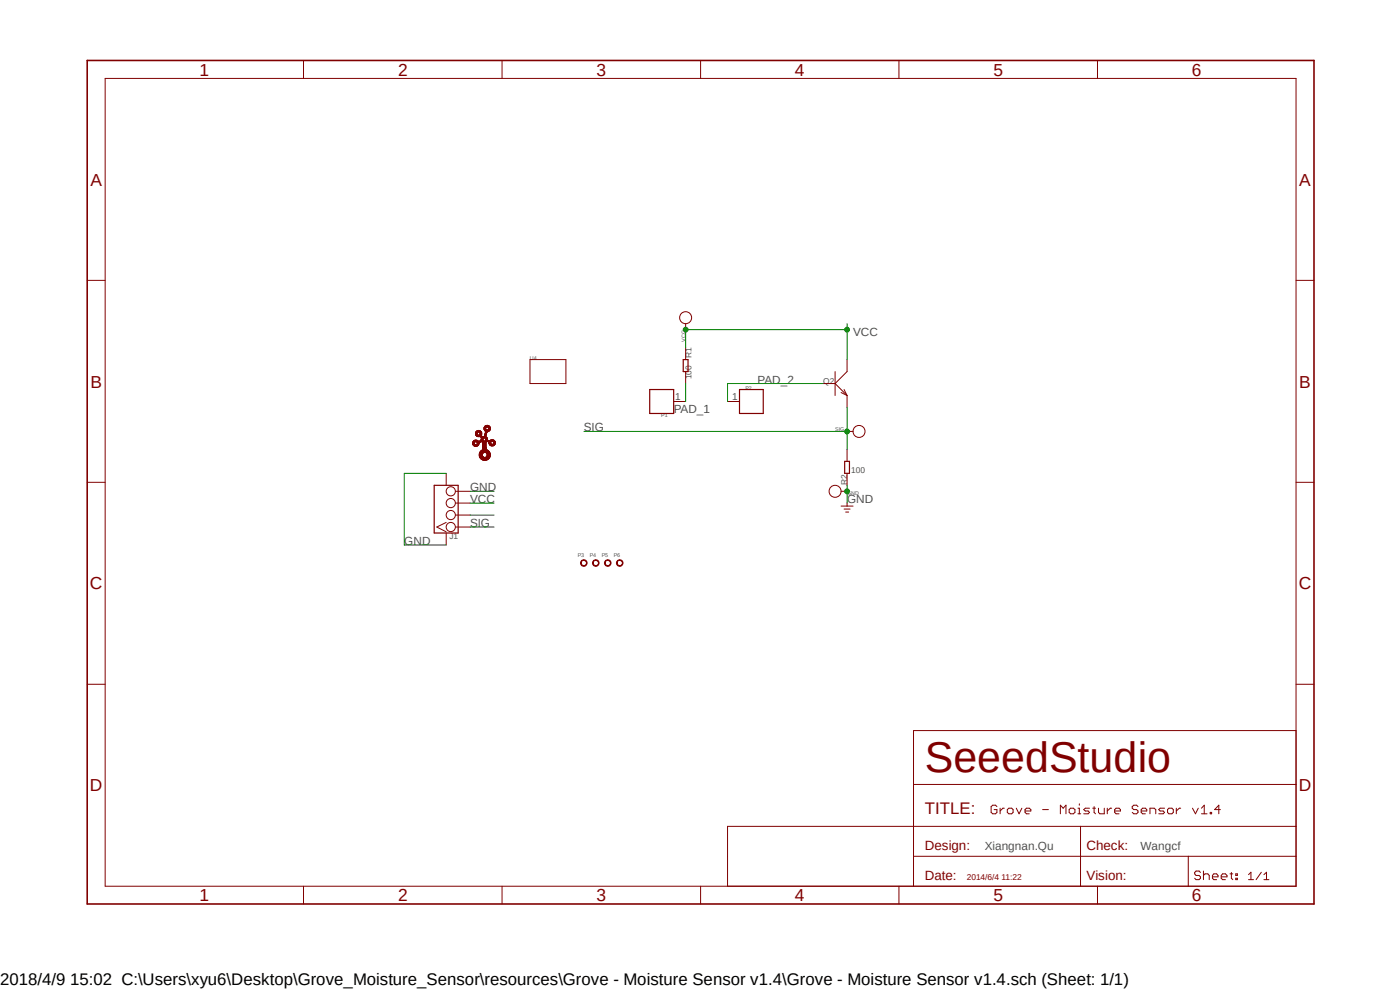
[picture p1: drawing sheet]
<svg xmlns="http://www.w3.org/2000/svg" width="297mm" height="210mm" viewBox="0 0 297 210" stroke-linecap="round" stroke-linejoin="round" font-family="sans-serif">
<path d="M17.9 12.5l261.2 179.9M279.1 12.5l-261.2 179.9" fill="none" stroke="#fff" stroke-width=".21"/>
<path d="M144.9 76.3h1.1v2.5h-1.1zM137.8 82.6h5.1v5.1h-5.1zM156.9 82.6h5v5.1h-5zM179.2 97.9h1v2.5h-1zM92.1 103h5.1v10.1h-5.1z" fill="none" stroke="#800000" stroke-width=".25"/>
<g fill="none" stroke="#800000" stroke-width=".21">
<path d="M22.3 16.6h252.7v171.4h-252.7zM64.4 12.8v3.8M106.5 12.8v3.8M148.6 12.8v3.8M190.7 12.8v3.8M232.8 12.8v3.8M18.5 59.5h3.8M275 59.5h3.8M112.4 76.3h7.7v5.1h-7.7zM145.5 68.7v1.2M145.5 73.7v2.6M145.5 78.8v2.6"/>
<path d="M177.2 78.8v5.1M179.7 76.3v2.5l-2.5 2.6M100.3 94.3h.5M100.3 94.2h.4M100.3 94.1h.4M100.3 94.1h.3M100.3 94h.3M100.3 93.9h.3M100.3 93.8h.4M100.3 93.8h.5M100.3 93.7h.6M100.4 94.4h1.1"/>
<path d="M100.4 94.4h1.2M100.4 93.6h4M100.4 94.5h1M100.4 93.6h4.6M100.5 93.6h.9M100.5 93.5h.9M100.5 94.6h.8M100.5 93.5h.8M100.6 94.6h.7M100.7 94.7h.5M100.7 93.9h-.4M100.7 93.4h.5"/>
<path d="M100.9 93.3h.1M100.9 92.2h.4M100.9 92.1h.4M100.9 92.1h.3M100.9 92h.3M100.9 91.9h.3M100.9 91.9h.4M100.9 91.8h.4M100.9 92.3h1.3M100.9 92.3h.5M100.9 92.2h.5M100.9 91.7h.4"/>
<path d="M100.9 91.7h.5M101 91.7h1.2M101 91.6h1.1M101 93.7h1.2M101 92.4h1.2M101 92.5h1.2M101 91.5h1M101.1 94.3h.5M101.1 92.5h1.1M101.1 93.8h.9M101.1 91.4h.8M101.2 94.2h.4"/>
<path d="M101.2 93.8h.7M101.2 92.6h1.1M101.2 93.9h.6M101.2 91.4h.7M101.3 94.1h.3M101.3 94h.3M101.3 93.9h.4M101.3 91.4h.5M101.6 94.1h-.3M101.6 92.3h.6M101.6 91.7h.6M101.7 96.8h.7"/>
<path d="M101.7 96.7h.7M101.7 96.7h.6M101.7 96.6h.6M101.7 96.5h.6M101.7 96.4h.6M101.7 96.3h.6M101.7 96.3h.7M101.7 96.2h.7M101.7 92.2h.5M101.7 96.9h.8M101.7 96.9h.7M101.7 91.7h.5"/>
<path d="M101.8 97h1M101.8 96.9h.8M101.8 96.1h.7M101.8 96.1h.8M101.8 96h.9M101.8 93.6h.9M101.8 92.2h.4M101.8 97.1h2M101.8 95.9l2.1 .1M101.8 93.5h.8M101.8 92.1h.4M101.8 91.9h.4"/>
<path d="M101.8 91.8h.4M101.9 97.1h1.9M101.9 95.9h1.9M101.9 92.1h.3M101.9 92h.3M101.9 91.9h.3M101.9 97.2h1.9M101.9 95.8h1.9M101.9 95.8h1.8M101.9 93.5h.6M101.9 92.7h1.2M102 97.3h1.7"/>
<path d="M102 92.7h1.2M102 95.7h1.7M102 92.8h1.3M102.1 97.4h1.5M102.1 95.6h1.5M102.1 93.4h.3M102.1 93.3h.3M102.1 93.2h.3M102.1 93.1h.3M102.1 92.8h1.2M102.1 97.4h1.4M102.1 95.6h1.4"/>
<path d="M102.1 92.9h1.2M102.2 95.5h1.3M102.2 93h.4M102.2 92.9h.5M102.2 97.5h1.3M102.3 93.7h1M102.3 97.5h1.1M102.3 95.5h1M102.3 95.4h1M102.3 93.8h.9M102.4 97.6h.9M102.4 95.4h.9"/>
<path d="M102.4 95.3h.8M102.4 93.9h.7M102.4 93.8h.7M102.4 96.1l-.7 .1M102.4 95.2h.8M102.4 95.2h.7M102.4 95.1h.7M102.4 95h.7M102.4 94.9h.7M102.4 94.8h.7M102.4 94.7h.7M102.4 94.6h.7"/>
<path d="M102.4 94.5h.7M102.4 94.4h.7M102.4 94.3h.7M102.4 94.2h.7M102.4 94.1h.7M102.4 94h.7M102.4 92.6h.7M102.5 97.6h.7M102.5 93h-.4M102.7 91.1h.4M102.7 91h.3M102.7 90.9h.3"/>
<path d="M102.7 90.8h.3M102.7 90.7h.4M102.7 92.5h.3M102.7 91.2h.5M102.7 90.6h.5M102.7 90.6h.6M102.8 92.5h.3M102.8 92.4h.3M102.8 91.3h1.1M102.8 91.2h1.1M102.8 90.6h1.1M102.8 93.6h2.1"/>
<path d="M102.8 92.9h.5M102.8 92.3h.3M102.8 92.2h.4M102.8 90.5h1.1M102.9 92.1h.3M102.9 90.4h.9M102.9 93.5h2M102.9 93h.5M102.9 92h.3M102.9 91.9h.3M102.9 91.4h.9M103 93.5h.7"/>
<path d="M103 93h.4M103 91.9h.2M103 91.9h.3M103 91.8h.3M103 91.5h.7M103 90.3h.8M103 96h.9M103 91.7h.3M103 93.4h.5M103 93.3h.5M103 93.1h.4M103 91.6h.4"/>
<path d="M103.1 93.3h.3M103.1 93.2h.3M103.1 96.9h.8M103.1 96.1h.8M103.2 96.1h.7M103.2 90.3h.3M103.2 96.9h.7M103.2 96.1l.8 .1M103.3 96.9h.7M103.3 96.8h.7M103.3 96.3h.7M103.3 96.2h.7"/>
<path d="M103.3 96.7h.7M103.3 96.6h.7M103.3 96.4h.7M103.3 90.2h.1M103.4 96.5h.6M103.4 96.4h.6M103.4 90.6h.6M103.5 91.2h.5M103.5 93.7h.7M103.5 90.7h.5M103.5 90.6h.5M103.6 91.5l-.6 .1"/>
<path d="M103.6 93.8h.6M103.6 91.1h.4M103.6 90.8h.4M103.7 91h.3M103.7 91h.4M103.7 90.9h.4M103.7 90.8h.4M103.7 90.8h.3M103.7 94h.4M103.7 93.9h.4M103.7 93.8h.4M103.8 94.1h.4"/>
<path d="M103.8 94.1h.3M103.8 94.3h1.2M103.8 94.2h.5M103.8 94.2h.4M103.8 94.4h1.1M103.9 97h-1M103.9 94.4h1M103.9 93.5h1M104 94.5h.8M104 94.4h.9M104 93.4h.8M104 91.1h-.5"/>
<path d="M104.1 93.3h.6M104.2 94.6h.4M104.2 93.3h.4M104.3 93.3h.2M104.5 93.6h.5M104.6 94.2h.4M104.6 94.1h.5M104.6 93.7h.5M104.7 94.1h.4M104.7 93.8h.4M104.7 94h.4M104.7 93.9h.4"/>
<path d="M142.9 85.2h2.6M154.3 85.2h2.6M174.6 81.4h2.6M177.2 81.4l2.5 2.5M178.4 83.3l1.3 .6M179.1 82.6l.6 1.3M179.7 83.9v2.5M179.7 95.3v2.6M179.7 91.5h1.3M18.5 102.3h3.8M94.7 110.8l-2 1 2 1M94.7 100.4v2.6"/>
<path d="M94.7 113.1v2.5M96.6 111.8h3.1M96.6 109.3h3.1M96.6 106.7h3.1M96.6 104.2h3.1M178.4 104.2h1.3M178.4 107.4h2.6M179.1 108h1.2M179.4 108.6h.6M179.7 100.4v2.6M179.7 106.7v.7M275 102.3h3.8"/>
<path d="M18.5 145.2h3.8M275 155h-81.2v33M275 145.2h3.8M193.7 175.3h-39.4v12.7M193.8 175.3h81.2M193.8 166.4h81.2M211.5 171.1l-.3-.3h-.6l-.3 .3v1.2l.3 .3h.6l.3-.3v-.6h-.6M212.2 171.4v1.2M213.1 171.4h-.3l-.6 .6M213.7 171.7l.3-.3h.6l.3 .3v.6l-.3 .3h-.6l-.3-.3zM215.6 171.4l.6 1.2 .6-1.2M217.5 172h1.2v-.3l-.3-.3h-.6l-.3 .3v.6l.3 .3h.6"/>
<path d="M221.2 171.7h1.2M225 172.6v-1.8l.6 .6 .5-.6v1.8M226.8 171.7l.3-.3h.6l.3 .3v.6l-.3 .3h-.6l-.3-.3zM228.7 172.6h.6M228.7 171.4h.3v1.2M229 170.5v.3M229.2 175.3v12.7M231.1 171.4h-.8l-.4 .3 .4 .3h.5l.3 .3-.3 .3h-.9M231.8 171.4h.6M232.1 171.1v1.2l.3 .3M233 171.4v.9l.3 .3h1v-1.2M234.9 171.4v1.2"/>
<path d="M235.8 171.4h-.3l-.6 .6M236.5 172h1.2v-.3l-.3-.3h-.6l-.3 .3v.6l.3 .3h.6M241.4 171.1l-.3-.3h-.6l-.3 .3v.3l.3 .3h.6l.3 .3v.3l-.3 .3h-.6l-.3-.3M242.1 172h1.2v-.3l-.3-.3h-.6l-.3 .3v.6l.3 .3h.6M244 172.6v-1.2h.9l.3 .3v.9M247.1 171.4h-1l-.3 .3 .3 .3h.7l.3 .3-.3 .3h-1M247.7 171.7l.3-.3h.6l.3 .3v.6l-.3 .3h-.6l-.3-.3zM249.6 171.4v1.2M250.5 171.4h-.3l-.6 .6M253 171.4l.6 1.2 .6-1.2M254.9 172.6h1.2M254.9 171.4l.6-.6v1.8"/>
<path d="M256.8 172.3h.2v.3h-.2zM258.9 171.7h-1.2l.9-.9v1.8M64.4 188v3.8M106.5 188v3.8M148.6 188v3.8M190.7 188v3.8M193.8 181.7h81.2M232.8 188v3.8M252.1 181.7v6.3M254.7 185.1l-.3-.3h-.7l-.3 .3v.3l.3 .3h.7l.3 .3v.3l-.3 .3h-.7l-.3-.3M255.3 184.8v1.8M255.3 185.7l.4-.3h.5l.3 .3v.9"/>
<path d="M257.2 186h1.2v-.3l-.3-.3h-.6l-.3 .3v.6l.3 .3h.6M259.1 186h1.2v-.3l-.3-.3h-.6l-.3 .3v.6l.3 .3h.6M260.9 185.4h.6M261.2 185.1v1.2l.3 .3M262.2 186.3h.3v.3h-.3zM262.2 185.4h.3v.3h-.3zM264.9 185.5l.5-.5v1.6M264.9 186.6h1M267.6 185l-1.1 1.6M268.1 186.6h1.1M268.1 185.5l.6-.5v1.6"/>
<circle cx="145.5" cy="67.4" r="1.27"/>
<circle cx="182.2" cy="91.5" r="1.27"/>
<circle cx="95.6" cy="106.7" r=".98"/>
<circle cx="95.6" cy="104.2" r=".98"/>
<circle cx="95.6" cy="111.8" r=".98"/>
<circle cx="95.6" cy="109.3" r=".98"/>
<circle cx="177.2" cy="104.2" r="1.27"/>
</g>
<path d="M18.5 12.8h260.3v179h-260.3z" fill="none" stroke="#800000" stroke-width=".34"/>
<path d="M123.4 118.9a.71 .71 0 0 1 1.1 .3 .71 .71 0 0 1-.5 .9 .71 .71 0 0 1-.9-.7h.2a.56 .56 0 0 1 .8-.5 .56 .56 0 0 1 .2 1 .56 .56 0 0 1-.9-.2l-.1-.3h-.2z" fill-rule="evenodd" fill="#800000"/>
<path d="M123.4 118.9a.71 .71 0 0 1 1.1 .3 .71 .71 0 0 1-.5 .9 .71 .71 0 0 1-.9-.7h.2a.56 .56 0 0 1 .8-.5 .56 .56 0 0 1 .2 1 .56 .56 0 0 1-.9-.2l-.1-.3h-.2z" fill="none" stroke="#800000" stroke-width=".21"/>
<path d="M126 118.9a.71 .71 0 0 1 1 .3 .71 .71 0 0 1-.5 .9 .71 .71 0 0 1-.8-.7h.2a.56 .56 0 0 1 .8-.5 .56 .56 0 0 1 .1 1 .56 .56 0 0 1-.9-.2v-.3h-.2z" fill-rule="evenodd" fill="#800000"/>
<path d="M126 118.9a.71 .71 0 0 1 1 .3 .71 .71 0 0 1-.5 .9 .71 .71 0 0 1-.8-.7h.2a.56 .56 0 0 1 .8-.5 .56 .56 0 0 1 .1 1 .56 .56 0 0 1-.9-.2v-.3h-.2z" fill="none" stroke="#800000" stroke-width=".21"/>
<path d="M128.5 118.9a.71 .71 0 0 1 1.1 .3 .71 .71 0 0 1-.5 .9 .71 .71 0 0 1-.9-.7h.2a.56 .56 0 0 1 .8-.5 .56 .56 0 0 1 .1 1 .56 .56 0 0 1-.9-.2v-.3h-.2z" fill-rule="evenodd" fill="#800000"/>
<path d="M128.5 118.9a.71 .71 0 0 1 1.1 .3 .71 .71 0 0 1-.5 .9 .71 .71 0 0 1-.9-.7h.2a.56 .56 0 0 1 .8-.5 .56 .56 0 0 1 .1 1 .56 .56 0 0 1-.9-.2v-.3h-.2z" fill="none" stroke="#800000" stroke-width=".21"/>
<path d="M131.1 118.9a.71 .71 0 0 1 1 .3 .71 .71 0 0 1-.5 .9 .71 .71 0 0 1-.8-.7h.1a.56 .56 0 0 1 .8-.5 .56 .56 0 0 1 .2 1 .56 .56 0 0 1-.9-.2l-.1-.3h-.1z" fill-rule="evenodd" fill="#800000"/>
<path d="M131.1 118.9a.71 .71 0 0 1 1 .3 .71 .71 0 0 1-.5 .9 .71 .71 0 0 1-.8-.7h.1a.56 .56 0 0 1 .8-.5 .56 .56 0 0 1 .2 1 .56 .56 0 0 1-.9-.2l-.1-.3h-.1z" fill="none" stroke="#800000" stroke-width=".21"/>
<path d="M145.5 81.4v3.8M174.6 81.4h-20.3v3.8M179.7 103v3.7" fill="none" stroke="#008000" stroke-width=".21"/>
<circle cx="179.7" cy="104.2" r=".51" fill="#008000"/>
<g fill="none" stroke="#008000" stroke-width=".21">
<path d="M179.7 68.7v7.6M179.7 69.9h-34.2v3.8M94.7 100.4h-8.9v15.2h8.9M99.7 104.2h5.1"/>
<circle cx="179.7" cy="104.2" r=".51"/>
</g>
<circle cx="179.7" cy="69.9" r=".51" fill="#008000"/>
<circle cx="179.7" cy="69.9" r=".51" fill="none" stroke="#008000" stroke-width=".21"/>
<circle cx="145.5" cy="69.9" r=".51" fill="#008000"/>
<g fill="none" stroke="#008000" stroke-width=".21">
<path d="M123.9 91.5h55.8M179.7 86.4v8.9M99.7 106.7h5.1"/>
<circle cx="145.5" cy="69.9" r=".51"/>
</g>
<circle cx="179.7" cy="91.5" r=".51" fill="#008000"/>
<g fill="none" stroke="#008000" stroke-width=".21">
<path d="M99.7 111.8h5.1M99.7 109.3h5.1"/>
<circle cx="179.7" cy="91.5" r=".51"/>
</g>
<text font-size="9.1" fill="#800000" x="196.2" y="163.9">SeeedStudio</text>
<g font-size="3.7" fill="#800000">
<text x="42.3" y="16">1</text>
<text x="84.5" y="16">2</text>
<text x="126.5" y="16">3</text>
<text x="168.7" y="16">4</text>
<text x="210.8" y="16">5</text>
<text x="252.9" y="16">6</text>
<text x="19.2" y="39.4">A</text>
<text x="275.6" y="39.4">A</text>
<text x="19.2" y="82.2">B</text>
<text x="275.6" y="82.2">B</text>
<text x="19.1" y="125.1">C</text>
<text x="275.5" y="125.1">C</text>
<text x="19.1" y="167.9">D</text>
<text x="275.5" y="167.9">D</text>
<text x="42.3" y="191.2">1</text>
<text x="84.5" y="191.2">2</text>
<text x="126.5" y="191.2">3</text>
<text x="168.7" y="191.2">4</text>
<text x="210.8" y="191.2">5</text>
<text x="252.9" y="191.2">6</text>
</g>
<text font-size="3.6" fill="#800000" x="196.2" y="172.8">TITLE:</text>
<text font-size="3.6" x="0" y="208.9">2018/4/9 15:02 C:\Users\xyu6\Desktop\Grove_Moisture_Sensor\resources\Grove - Moisture Sensor v1.4\Grove - Moisture Sensor v1.4.sch (Sheet: 1/1)</text>
<g font-size="2.8" fill="#800000">
<text x="196.2" y="180.4">Design:</text>
<text x="230.5" y="180.4">Check:</text>
<text x="196.2" y="186.7">Date:</text>
<text x="230.5" y="186.7">Vision:</text>
</g>
<g font-size="2.5" fill="#505050">
<text x="181" y="71.2">VCC</text>
<text x="160.7" y="81.4">PAD_2</text>
<text x="142.9" y="87.7">PAD_1</text>
<text x="123.9" y="91.5">SIG</text>
<text x="99.7" y="104.2">GND</text>
<text x="99.7" y="106.8">VCC</text>
<text x="179.7" y="106.8">GND</text>
<text x="99.7" y="111.8">SIG</text>
<text x="85.8" y="115.6">GND</text>
<text x="208.9" y="180.4">Xiangnan.Qu</text>
<text x="241.9" y="180.4">Wangcf</text>
</g>
<g font-size="2.1" fill="#505050">
<text x="143.3" y="84.8">1</text>
<text x="155.3" y="84.8">1</text>
</g>
<g font-size="1.8" fill="#505050">
<text x="146.7" y="76" transform="rotate(-90 146.7 76)">R1</text>
<text x="146.7" y="80.5" transform="rotate(-90 146.7 80.5)">100</text>
<text x="174.6" y="81.4">Q2</text>
<text x="180.6" y="100.4">100</text>
<text x="179.7" y="103" transform="rotate(-90 179.7 103)">R2</text>
<text x="95.3" y="114.3">J1</text>
</g>
<text font-size="1.8" fill="#800000" x="205.1" y="186.7">2014/6/4 11:22</text>
<g font-size="1.1" fill="#505050">
<text x="112.4" y="76.3">U4</text>
<text x="145.5" y="72.5" transform="rotate(-90 145.5 72.5)">VCC</text>
<text x="158.2" y="82.6">P2</text>
<text x="140.3" y="88.5">P1</text>
<text x="177.2" y="91.5">SIG</text>
<text x="179.7" y="105">GND</text>
<text x="122.6" y="118.2">P3</text>
<text x="125.1" y="118.2">P4</text>
<text x="127.7" y="118.2">P5</text>
<text x="130.2" y="118.2">P6</text>
</g>
</svg>
